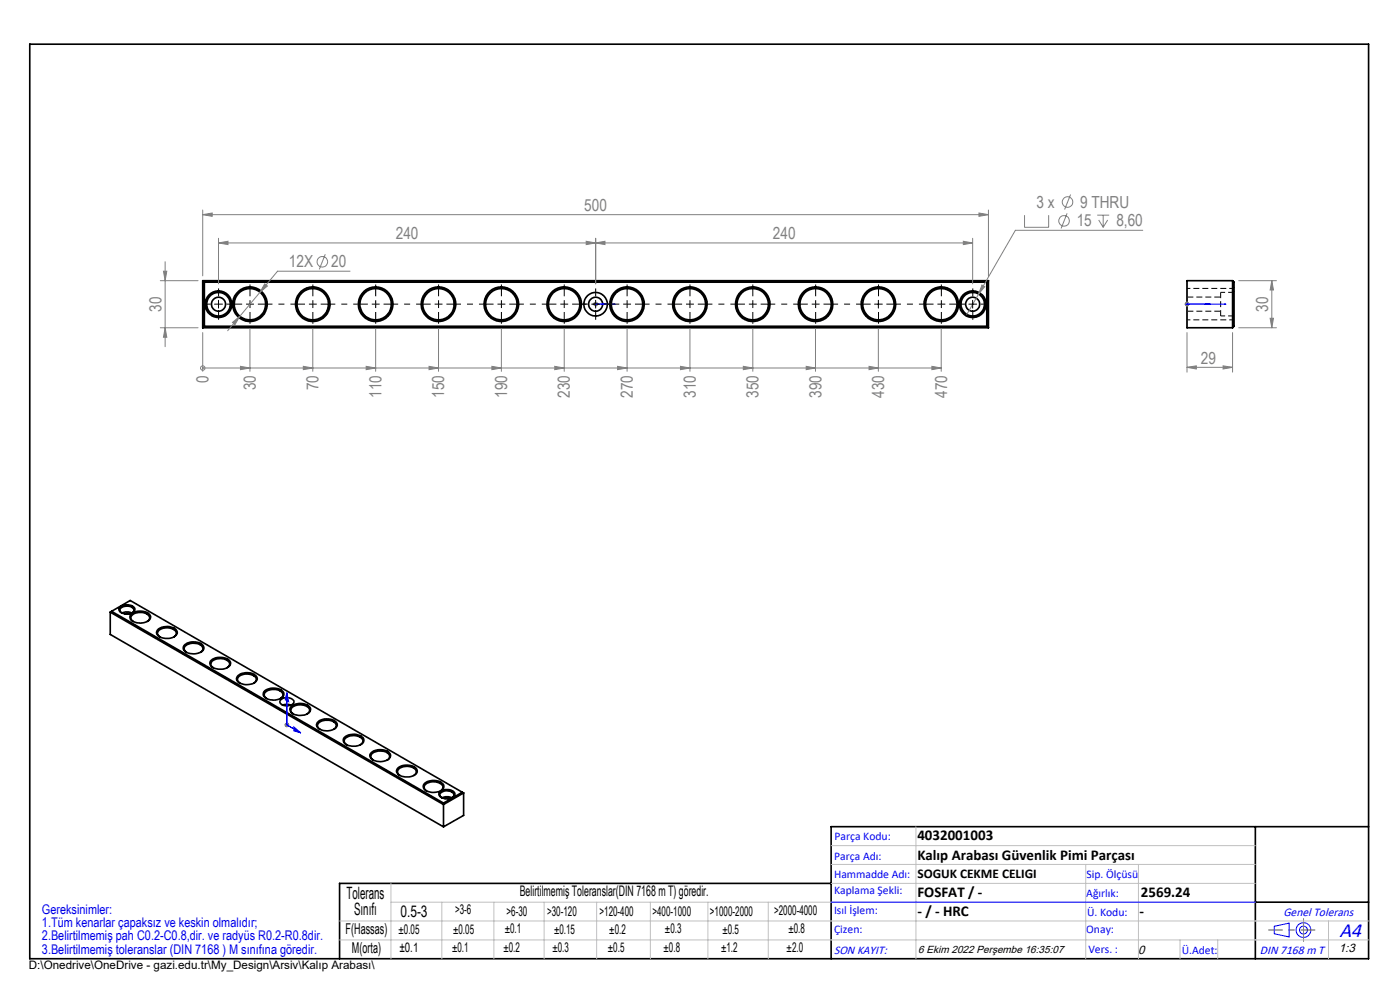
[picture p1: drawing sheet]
<svg xmlns="http://www.w3.org/2000/svg" width="297mm" height="210mm" viewBox="0 0 297 210" stroke-linecap="round" stroke-linejoin="round" font-family="sans-serif">
<g fill="none" stroke="#000" stroke-width=".35">
<path d="M6.3 9.4h284v194h-284zM43 59.5v10M43 59.5l.4 .4M43 59.5h166.7M43.4 59.9v9.3M43.4 59.9h165.9M209.3 59.9v9.3M209.7 59.5l-.4 .4M209.7 59.5v10M261.5 59.5h-9.7v10h9.7M261.5 59.5v10M261.5 59.5l.3 .4v9.3l-.3 .3"/>
<path d="M43 69.5h166.7M43.4 69.2h165.9M43.4 69.2l-.4 .3M209.3 69.2l.4 .3M23.4 129.8l70.7 40.9 4.3-2.5M23.4 129.8v4.8l70.7 40.8M23.7 129.7l70.4 40.6M23.7 129.7l-.3 .1M23.7 129.7l3.9-2.3 70.5 40.7M25.5 128.8a2.23 2.23 0 0 1 3.1 .3 1.58 1.58 0 0 1-2.1 1.1 .98 .98 0 0 1-1.2-1.3zM25.8 130a.7 .7 0 0 1-.3-.8 .7 .7 0 0 1 .7-.5 1.59 1.59 0 0 1 2.2 .8l-.4 .5M25.9 130.1a2.24 2.24 0 0 1 2 0"/>
<path d="M26.5 130.2h.8M27.7 130.4a2.97 2.97 0 0 1 4.2 .2 1.28 1.28 0 0 1-1.3 1.5 2.57 2.57 0 0 1-3-1zM28.3 131.8a.86 .86 0 0 1-.5-.8 .86 .86 0 0 1 .6-.8 2.36 2.36 0 0 1 3.3 .8l-.1 .5-.4 .3M33.5 133.5a2.93 2.93 0 0 1 4 .4 1.28 1.28 0 0 1-1.3 1.5 2.57 2.57 0 0 1-3-1l.1-.5zM33.9 135.1a.93 .93 0 0 1-.5-1 .93 .93 0 0 1 1-.8 2.56 2.56 0 0 1 3 .8v.4l-.5 .6M39.2 136.8a2.97 2.97 0 0 1 4 .3 1.23 1.23 0 0 1-1.3 1.5 2.63 2.63 0 0 1-3-1v-.4zM39.6 138.4a.89 .89 0 0 1-.5-.9 .89 .89 0 0 1 .6-.8 2.91 2.91 0 0 1 3.2 .5l.1 .6-.5 .6M44.9 140a3 3 0 0 1 4 .4 1.28 1.28 0 0 1-1.3 1.5 2.57 2.57 0 0 1-3-1v-.5zM45.2 141.6a.94 .94 0 0 1-.4-1 .94 .94 0 0 1 .9-.7 2.35 2.35 0 0 1 3 .9l-.1 .5-.4 .3M50.5 143.3a2.97 2.97 0 0 1 4 .3 1.4 1.4 0 0 1-1.7 1.6 2.12 2.12 0 0 1-2.6-1.3zM50.9 144.9a.93 .93 0 0 1-.5-1 .93 .93 0 0 1 .9-.8 2.56 2.56 0 0 1 3 .8l.1 .4-.5 .6M56.2 146.5a3.1 3.1 0 0 1 4 .4 1.28 1.28 0 0 1-1.4 1.5 2.57 2.57 0 0 1-3-1l.1-.4z"/>
<path d="M56.6 148.2a.86 .86 0 0 1-.6-.9 .86 .86 0 0 1 .7-.8 2.63 2.63 0 0 1 3.3 .6 .78 .78 0 0 1-.5 1.1M59.5 148.4a1.87 1.87 0 0 1 2.9 .4 1.74 1.74 0 0 1-2.6 .7l-.4-.5zM60 149.6l.9-.2 .8 .2M61.8 149.8a2.97 2.97 0 0 1 4 .4 1.29 1.29 0 0 1-1.3 1.5 2.57 2.57 0 0 1-3-1v-.5zM62.2 151.4a.94 .94 0 0 1-.5-1 .94 .94 0 0 1 1-.7 2.56 2.56 0 0 1 3 .7l-.1 .7-.4 .3M67.3 153.3a2.93 2.93 0 0 1 4.2 .1 1.28 1.28 0 0 1-1.3 1.5 2.57 2.57 0 0 1-3-1zM67.9 154.7a.85 .85 0 0 1-.6-.9 .85 .85 0 0 1 .7-.7 2.63 2.63 0 0 1 3.3 .6 .78 .78 0 0 1-.5 1M73.1 156.3a2.98 2.98 0 0 1 4.1 .4 1.28 1.28 0 0 1-1.4 1.5 2.49 2.49 0 0 1-3-1v-.4zM73.5 158a.94 .94 0 0 1-.4-1.1 .94 .94 0 0 1 .9-.7 2.61 2.61 0 0 1 3 .7v.5l-.5 .6M78.6 159.8a2.93 2.93 0 0 1 4.2 .2 1.28 1.28 0 0 1-1.3 1.5 2.63 2.63 0 0 1-3-1zM79.2 161.2a.94 .94 0 0 1-.5-1 .94 .94 0 0 1 .9-.7 2.44 2.44 0 0 1 3 .7l-.1 .7-.4 .3M84.5 162.9a3.2 3.2 0 0 1 3.8 .1 1.04 1.04 0 0 1-.8 1.6 3 3 0 0 1-3.3-.6l-.1-.5z"/>
<path d="M84.8 164.5a.93 .93 0 0 1-.5-1.1 .93 .93 0 0 1 1-.7 2.56 2.56 0 0 1 3 .8 .78 .78 0 0 1-.5 1M90.1 166.1a3 3 0 0 1 4 .4 1.28 1.28 0 0 1-1.3 1.5 2.55 2.55 0 0 1-3-1v-.4zM90.5 167.8a.94 .94 0 0 1-.5-1.1 .94 .94 0 0 1 .9-.7 2.61 2.61 0 0 1 3 .7v.5l-.4 .6M93.3 167.9a2.27 2.27 0 0 1 3.2 .4 1.34 1.34 0 0 1-1.8 1.1 1.27 1.27 0 0 1-1.6-1.1zM93.7 169.2a.7 .7 0 0 1-.4-.8 .7 .7 0 0 1 .8-.5 1.59 1.59 0 0 1 2.2 .8l-.4 .5M93.8 169.2a2.66 2.66 0 0 1 2 0M94.1 170.3v5.1M94.4 169.4h.8M98.1 168.1l-4 2.2M98.1 168.1l.3 .1M98.4 168.2v4.8l-4.3 2.4M266.3 175.4v28"/>
<path d="M290.3 175.4h-114v28M176.3 187.4h-104.3v16M266.3 191.4h24"/>
<circle cx="46.3" cy="64.5" r="2.84"/>
<circle cx="46.4" cy="64.5" r="2.5"/>
<circle cx="46.4" cy="64.5" r="1.5"/>
<circle cx="53" cy="64.5" r="3.7"/>
<circle cx="53" cy="64.5" r="3.3"/>
<circle cx="66.3" cy="64.5" r="3.7"/>
<circle cx="66.4" cy="64.5" r="3.3"/>
<circle cx="79.7" cy="64.5" r="3.7"/>
<circle cx="79.7" cy="64.5" r="3.3"/>
<circle cx="93" cy="64.5" r="3.7"/>
<circle cx="93" cy="64.5" r="3.3"/>
<circle cx="106.3" cy="64.5" r="3.7"/>
<circle cx="106.4" cy="64.5" r="3.3"/>
<circle cx="119.7" cy="64.5" r="3.7"/>
<circle cx="119.7" cy="64.5" r="3.3"/>
<circle cx="126.3" cy="64.5" r="2.49"/>
<circle cx="126.4" cy="64.5" r="1.49"/>
<circle cx="133" cy="64.5" r="3.7"/>
<circle cx="133" cy="64.5" r="3.3"/>
<circle cx="146.3" cy="64.5" r="3.7"/>
<circle cx="146.3" cy="64.5" r="3.3"/>
<circle cx="159.7" cy="64.5" r="3.7"/>
<circle cx="159.7" cy="64.5" r="3.3"/>
<circle cx="173" cy="64.5" r="3.7"/>
<circle cx="173" cy="64.5" r="3.3"/>
<circle cx="186.4" cy="64.5" r="3.7"/>
<circle cx="186.4" cy="64.5" r="3.3"/>
<circle cx="199.7" cy="64.5" r="3.7"/>
<circle cx="199.7" cy="64.5" r="3.3"/>
<circle cx="206.3" cy="64.5" r="2.83"/>
<circle cx="206.4" cy="64.5" r="1.5"/>
<circle cx="206.4" cy="64.5" r="2.49"/>
</g>
<path d="M259 62v5M261.5 67l.3 .3M261.5 67.8l.3 .4M261.5 67h.3M261.8 61.7l-.3 .3M261.8 60.8l-.3 .4M261.8 62h-.3" fill="none" stroke="#000" stroke-width=".21" stroke-dasharray="1.3 .6" stroke-linecap="butt"/>
<path d="M259 67h2.5M261.5 62h-2.5" fill="none" stroke="#000" stroke-width=".21" stroke-dasharray="1.3 .6" stroke-dashoffset=".3" stroke-linecap="butt"/>
<path d="M251.8 66h7.2M259 63h-7.2" fill="none" stroke="#000" stroke-width=".21" stroke-dasharray="1.3 .6" stroke-dashoffset="-.1" stroke-linecap="butt"/>
<path d="M251.8 67.8h9.7M261.5 61.2h-9.7" fill="none" stroke="#000" stroke-width=".21" stroke-dasharray="1.3 .6" stroke-dashoffset=".6" stroke-linecap="butt"/>
<g fill="none" stroke="#808080" stroke-width=".21">
<path d="M34 59.5h8M34.7 57.5h.7l-.4 2zM35 55.5v18M43 45.5l2-.3v.7zM43 44.5v14M43 45.5h166.7M46.4 51.5l2-.3v.7zM46.4 50.5v9.7M46.4 51.5h159.9M69 53.9l-1.3 3.2M74.3 57.5h-15.4l-3.7 4.5M124.4 51.2l2 .3-2 .4z"/>
<path d="M126.4 51.5l1.9-.3v.7zM126.4 50.5v9.7M204.4 51.2l1.9 .3-1.9 .4zM206.3 50.5v9.7M207.7 45.2l2 .3-2 .4zM209.7 44.5v14M217.3 45.6v2.6h5.2v-2.6M226.4 45.3l-1.3 3.2M227.1 41.3l-1.3 3.1M232.8 45.6h2.5M233.1 46.7l.9 1.5M234 45.6v2.6"/>
<path d="M235 46.7l-1 1.5M242.4 48.9h-27l-7.8 13.5M262.8 59.5h8M269.8 59.5l.4 2h-.7zM269.8 59.5v10M34 69.5h8M35 69.5l.4 2h-.7zM43 78.1h.1M43 70.5v8.3M43 78.1h156.7M49.3 68.4l1.6-1.3-1.1 1.8zM50.9 67.1l-2.6 3.1"/>
<path d="M51 77.7l2 .4-2 .3zM53 69.7v9.1M55.2 62l-4.3 5.1M56.2 60.2l.5 .5-1.5 1.3zM64.3 77.7l2.1 .4-2.1 .3zM66.4 69.7v9.1M77.7 77.7l2 .4-2 .3zM79.7 69.7v9.1M91 77.7l2 .4-2 .3zM93 69.7v9.1M104.4 77.7l2 .4-2 .3zM106.4 69.7v9.1"/>
<path d="M117.7 77.7l2 .4-2 .3zM119.7 69.7v9.1M125.8 64.5h1.1M126 64.2l.7 .7M126.4 64v1M126.7 64.2l-.7 .7M131 77.7l2 .4-2 .3zM133 69.7v9.1M144.4 77.7l2 .4-2 .3zM146.4 69.7v9.1M157.7 77.7l2 .4-2 .3zM159.7 69.7v9.1"/>
<path d="M171 77.7l2 .4-2 .3zM173 69.7v9.1M184.4 77.7l1.9 .4-1.9 .3zM186.3 69.7v9.1M197.7 77.7l2 .4-2 .3zM199.7 69.7v9.1M207.6 62.4l-2.5 4.3M208.3 60.5l.6 .3-1.3 1.6zM251.3 64.5h1M251.5 64.2l.7 .7M251.8 64v1M251.8 77.9l2-.3v.7z"/>
<path d="M251.8 70.5v8.4M251.8 77.9h9.7M252.2 64.2l-.7 .7M259.5 77.6l2 .3-2 .4zM261.5 70.5v8.4M262.8 69.5h8M269.5 67.5h.7l-.4 2zM60.4 153.8h.9M60.5 153.4l.7 .7M60.9 153.3v1M61.2 153.4l-.7 .7"/>
<circle cx="68.4" cy="55.5" r="1.12"/>
<circle cx="225.7" cy="46.8" r="1.12"/>
<circle cx="226.5" cy="42.9" r="1.12"/>
<circle cx="43" cy="78.1" r=".47"/>
</g>
<g fill="none" stroke="#00f" stroke-width=".21">
<path d="M126 64.5h.6zM126.3 64.5h.2zM126.4 64.5h.1M126.4 64.5h4.1M128.8 64.5h-1.2h1.2M130.5 64.5h-.4h.4M251.5 64.5h.6zM251.7 64.5h.2zM251.8 64.5h8.3M251.8 64.5h.1M256.8 64.5h-1.2h1.2M260.1 64.5h-.4h.4"/>
<path d="M60.9 147v.3h-.1zM60.9 147l.3 1.9-.7-.5zM60.9 147v6.8l2.9 1.7M62.3 154.2l1.5 1.3-1.5-.5zM63.5 155.2l.3 .3-.3-.1zM176.3 191.4h90M270.3 196.5l3.2-.7v2.9l-3.2-.6z"/>
<circle cx="276.5" cy="197.3" r="1.57"/>
<circle cx="276.5" cy="197.3" r=".83"/>
</g>
<path d="M279 197.3h-9.9" fill="none" stroke="#f00" stroke-width=".21" stroke-dasharray="15.2 1.3 1.3 1.3" stroke-dashoffset="12.2" stroke-linecap="butt"/>
<path d="M276.5 197.3v2.5M276.5 197.3v-2.5" fill="none" stroke="#808080" stroke-width=".21" stroke-dasharray="15.2 1.3 1.3 1.3" stroke-linecap="butt"/>
<g fill="none" stroke="#000" stroke-width=".21" stroke-dasharray="15.2 1.3 1.3 1.3" stroke-linecap="butt">
<path d="M44.7 64.5h-1.7M46.4 62.8v-1.6M46.4 66.2v1.6M48 64.5h1.7M51.4 64.5h-2.5M53 64.5v-.8M53 64.5h-.8M53 64.5v.8M53 64.5h.9M53 62.8v-2.5M53 66.2v2.5M66.4 64.5v-.8"/>
<path d="M66.4 64.5h-.9M66.4 64.5v.8M66.4 64.5h.8M66.4 62.8v-2.5M66.4 66.2v2.5M79.7 64.5v-.8M79.7 64.5h-.8M79.7 64.5v.8M79.7 64.5h.8M79.7 62.8v-2.5M79.7 66.2v2.5M93 64.5v-.8"/>
<path d="M93 64.5h-.8M93 64.5v.8M93 64.5h.9M93 62.8v-2.5M93 66.2v2.5M106.4 64.5v-.8M106.4 64.5h-.9M106.4 64.5v.8M106.4 64.5h.8M106.4 62.8v-2.5M106.4 66.2v2.5M119.7 64.5v-.8"/>
<path d="M119.7 64.5h-.8M119.7 64.5v.8M119.7 64.5h.8M119.7 62.8v-2.5M119.7 66.2v2.5M124.7 64.5h-1.7M126.4 62.8v-1.6M126.4 66.2v1.6M128 64.5h1.7M133 64.5v-.8M133 64.5h-.8M133 64.5v.8"/>
<path d="M133 64.5h.9M133 62.8v-2.5M133 66.2v2.5M146.4 64.5v-.8M146.4 64.5h-.9M146.4 64.5v.8M146.4 64.5h.8M146.4 62.8v-2.5M146.4 66.2v2.5M159.7 64.5v-.8M159.7 64.5h-.8M159.7 64.5v.8"/>
<path d="M159.7 64.5h.8M159.7 62.8v-2.5M159.7 66.2v2.5M173 64.5v-.8M173 64.5h-.8M173 64.5v.8M173 64.5h.9M173 62.8v-2.5M173 66.2v2.5M186.4 62.8v-2.5M186.4 66.2v2.5M199.7 64.5v-.8"/>
<path d="M199.7 64.5h-.8M199.7 64.5v.8M199.7 64.5h.8M199.7 62.8v-2.5M199.7 66.2v2.5M201.4 64.5h2.5M204.7 64.5h-1.7M206.4 62.8v-1.6M206.4 66.2v1.6M208 64.5h1.7"/>
</g>
<path d="M54.7 64.5h10M68 64.5h10M81.4 64.5h10M94.7 64.5h10M108 64.5h10M121.4 64.5h10M134.7 64.5h10M148 64.5h10M161.4 64.5h10M174.7 64.5h10M188 64.5h10" fill="none" stroke="#000" stroke-width=".21" stroke-dasharray="15.2 1.3 1.3 1.3" stroke-dashoffset="12.1" stroke-linecap="butt"/>
<g fill="none" stroke="#c0c0c0" stroke-width=".21">
<path d="M176.3 179.4h90M194.3 175.4v28M72 199.4h218.3M72 195.4h218.3M82.9 187.4v16M82.9 191.4h183.4M93.7 191.4v12M104.8 191.4v12M115.4 191.4v12M126.6 191.4v12M138 191.4v12M150.2 191.4v12"/>
<path d="M163 191.4v12M176.3 183.4h90M176.3 187.4h90M230.3 183.4v20M241.5 183.4v20M250.3 199.4v4M258.3 199.4v4M281.8 195.4v8"/>
</g>
<path d="M45.5 64.5h1.7M46.4 63.7v1.7M125.5 64.5h1.7M126.4 63.7v1.7M185.5 64.5h1.7M186.3 63.7v1.7M205.5 64.5h1.7M206.3 63.7v1.7" fill="none" stroke="#000" stroke-width=".21"/>
<path d="M51 77.7l2 .4-2 .3zM64.3 77.7l2.1 .4-2.1 .3zM77.7 77.7l2 .4-2 .3zM91 77.7l2 .4-2 .3zM104.4 77.7l2 .4-2 .3zM117.7 77.7l2 .4-2 .3zM131 77.7l2 .4-2 .3zM144.4 77.7l2 .4-2 .3zM157.7 77.7l2 .4-2 .3zM171 77.7l2 .4-2 .3zM184.4 77.7l1.9 .4-1.9 .3zM197.7 77.7l2 .4-2 .3z" fill="#808080"/>
<g fill="#00f">
<path d="M130.1 64.5h.4zM126.3 64.5h.2z"/>
<path d="M127.6 64.5h1.2zM126 64.5h.6zM251.7 64.5h.2zM259.7 64.5h.4z"/>
<path d="M251.5 64.5h.6zM255.6 64.5h1.2zM63.5 155.2l.3 .3-.3-.1zM60.9 147v.3h-.1zM62.3 154.2l1.5 1.3-1.5-.5zM60.9 147l.3 1.9-.7-.5z"/>
</g>
<g fill="#808080">
<path d="M259.5 77.6l2 .3-2 .4zM251.8 77.9l2-.3v.7z"/>
<path d="M43 45.5l2-.3v.7zM207.7 45.2l2 .3-2 .4zM46.4 51.5l2-.3v.7zM124.4 51.2l2 .3-2 .4zM126.4 51.5l1.9-.3v.7zM204.4 51.2l1.9 .3-1.9 .4zM208.3 60.5l-.7 1.9 1.3-1.6zM49.3 68.4l.5 .5 1.1-1.8zM56.2 60.2l-1 1.8 1.5-1.3z"/>
<path d="M34.7 57.5h.7l-.4 2zM35 69.5l.4 2h-.7zM269.8 59.5l.4 2h-.7zM269.5 67.5h.7l-.4 2z"/>
</g>
<text font-size="4.4" fill="#00f" x="284.2" y="198.7">A4</text>
<g font-size="3.6">
<text x="73.5" y="190.7">Tolerans</text>
<text x="75.1" y="194.1">Sınıfı</text>
</g>
<g font-size="3.5" fill="#808080">
<text x="124" y="44.7">500</text>
<text x="219.9" y="44">3 x</text>
<text x="229.1" y="44">9 THRU</text>
<text x="84" y="50.7">240</text>
<text x="164" y="50.7">240</text>
<text x="228.4" y="48">15</text>
<text x="236.8" y="48">8,60</text>
<text x="61.3" y="56.7">12X</text>
<text x="70.2" y="56.7">20</text>
<text x="34.2" y="66.1" transform="rotate(-90 34.2 66.1)">30</text>
<text x="269" y="66.1" transform="rotate(-90 269 66.1)">30</text>
<text x="254.8" y="77.1">29</text>
<text x="44.2" y="81.2" transform="rotate(-90 44.2 81.2)">0</text>
<text x="54.2" y="82.8" transform="rotate(-90 54.2 82.8)">30</text>
<text x="67.6" y="82.8" transform="rotate(-90 67.6 82.8)">70</text>
<text x="80.9" y="84.4" transform="rotate(-90 80.9 84.4)">110</text>
<text x="94.3" y="84.4" transform="rotate(-90 94.3 84.4)">150</text>
<text x="107.6" y="84.4" transform="rotate(-90 107.6 84.4)">190</text>
<text x="120.9" y="84.4" transform="rotate(-90 120.9 84.4)">230</text>
<text x="134.3" y="84.4" transform="rotate(-90 134.3 84.4)">270</text>
<text x="147.6" y="84.4" transform="rotate(-90 147.6 84.4)">310</text>
<text x="160.9" y="84.4" transform="rotate(-90 160.9 84.4)">350</text>
<text x="174.3" y="84.4" transform="rotate(-90 174.3 84.4)">390</text>
<text x="187.6" y="84.4" transform="rotate(-90 187.6 84.4)">430</text>
<text x="200.9" y="84.4" transform="rotate(-90 200.9 84.4)">470</text>
</g>
<text font-size="3.4" x="85" y="194.4">0.5-3</text>
<g font-size="3.2">
<text x="194.6" y="178.2">4032001003</text>
<text x="194.6" y="182.4">Kalıp Arabası Güvenlik Pimi Parçası</text>
<text x="194.6" y="190.2">FOSFAT / -</text>
<text x="242" y="190.2">2569.24</text>
<text x="194.6" y="194.3">- / - HRC</text>
<text x="241.7" y="194.3">-</text>
<text x="73.3" y="198.1">F(Hassas)</text>
<text x="74.7" y="202.2">M(orta)</text>
</g>
<text font-size="3.1" x="110.3" y="190.1">Belirtilmemiş Toleranslar(DIN 7168 m T) göredir.</text>
<g font-size="2.8">
<text x="194.6" y="186.2">SOGUK CEKME CELIGI</text>
<text x="96.5" y="193.9">&gt;3-6</text>
<text x="107.1" y="198">±0.1</text>
<text x="107.5" y="194.2">&gt;6-30</text>
<text x="116.1" y="194.2">&gt;30-120</text>
<text x="127.2" y="194.2">&gt;120-400</text>
<text x="138.4" y="194.2">&gt;400-1000</text>
<text x="150.6" y="194.2">&gt;1000-2000</text>
<text x="164.2" y="194.2">&gt;2000-4000</text>
<text x="167.2" y="198">±0.8</text>
<text x="84.6" y="198.2">±0.05</text>
<text x="84.7" y="201.9">±0.1</text>
<text x="95.9" y="201.9">±0.1</text>
<text x="96.1" y="198.1">±0.05</text>
<text x="106.8" y="201.9">±0.2</text>
<text x="117.2" y="202">±0.3</text>
<text x="117.5" y="198.1">±0.15</text>
<text x="129" y="201.9">±0.5</text>
<text x="129.3" y="198">±0.2</text>
<text x="140.8" y="201.9">±0.8</text>
<text x="141.1" y="198">±0.3</text>
<text x="153" y="201.9">±1.2</text>
<text x="153.3" y="198">±0.5</text>
<text x="166.9" y="201.8">±2.0</text>
</g>
<g font-size="2.8" fill="#0000e8">
<text x="8.9" y="193.8">Gereksinimler:</text>
<text x="8.9" y="196.6">1.Tüm kenarlar çapaksız ve keskin olmalıdır;</text>
<text x="8.9" y="199.5">2.Belirtilmemiş pah C0.2-C0.8,dir. ve radyüs R0.2-R0.8dir.</text>
<text x="8.9" y="202.3">3.Belirtilmemiş toleranslar (DIN 7168 ) M sınıfına göredir.</text>
</g>
<g font-size="2.6" fill="#00f">
<text x="272.3" y="194.3">Genel Tolerans</text>
<text x="176.9" y="202.3">SON KAYIT:</text>
<text x="267.3" y="202.4">DIN 7168 m T</text>
</g>
<g font-size="2.6">
<text x="241.4" y="202.3">0</text>
<text x="284" y="202">1:3</text>
</g>
<g font-size="2.5" fill="#00f">
<text x="177" y="178.2">Parça Kodu:</text>
<text x="177" y="182.4">Parça Adı:</text>
<text x="176.9" y="186.2">Hammadde Adı:</text>
<text x="177" y="189.7">Kaplama Şekli:</text>
<text x="230.5" y="190.2">Ağırlık:</text>
<text x="230.5" y="186.2">Sip. Ölçüsü</text>
<text x="176.9" y="193.9">Isıl İşlem:</text>
<text x="177" y="197.8">Çizen:</text>
<text x="230.4" y="197.8">Onay:</text>
<text x="230.6" y="194.3">Ü. Kodu:</text>
<text x="230.9" y="202.1">Vers. :</text>
<text x="250.7" y="202.4">Ü.Adet:</text>
</g>
<text font-size="2.5" x="6.1" y="205.5">D:\Onedrive\OneDrive - gazi.edu.tr\My_Design\Arsiv\Kalıp Arabası\</text>
<text font-size="2.2" x="194.8" y="202.1">6 Ekim 2022 Perşembe 16:35:07</text>
</svg>
